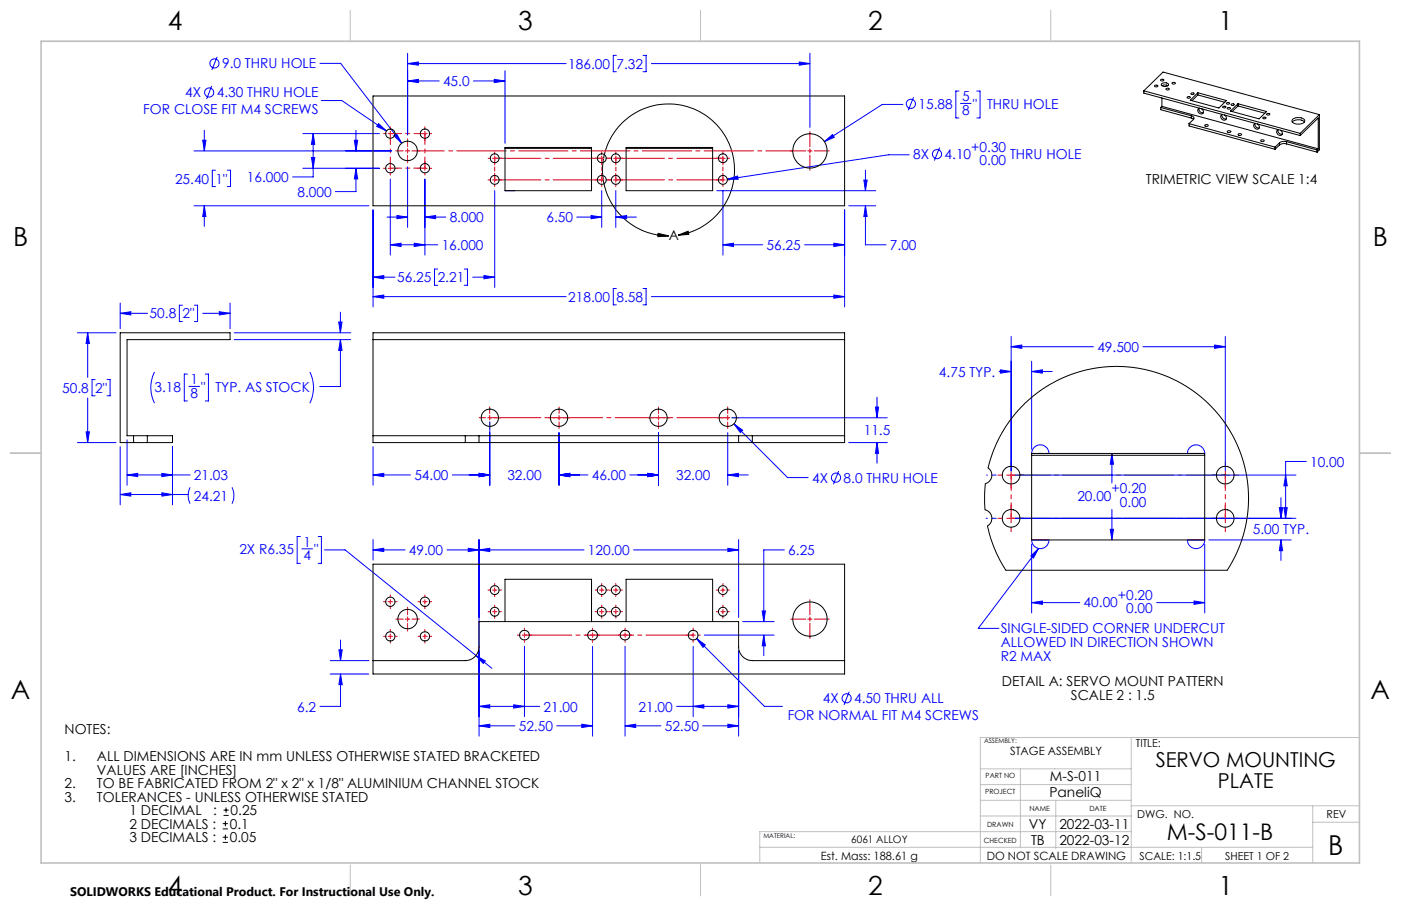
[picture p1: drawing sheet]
<svg xmlns="http://www.w3.org/2000/svg" width="432mm" height="279mm" viewBox="0 0 432 279" stroke-linecap="round" stroke-linejoin="round" font-family="sans-serif">
<g fill="none" stroke="#00f" stroke-width=".31">
<path d="M66.9 17.5l-1.6 4.1M98.6 19.5h6.4l18.8 24.7M125.6 19.6l3.3-.5v1zM125.6 16.4v25.2M125.6 19.6h48.9M190 17.1h-1v5h1M198.2 17.1h.9v5h-.9M200.8 19.6h48.8M246.3 19.1l3.3 .5-3.3 .5zM249.6 16.4v22.9M65.3 26.5l-1.6 4.1M99 31h6.3l13.8 9.4"/>
<path d="M116.7 38.1l2.4 2.3-3-1.4zM125.6 25l3.3-.5v1zM125.6 25h9.8M145.9 25h9.7M152.3 24.5l3.3 .5-3.3 .5zM155.6 21.8v22.4M278.3 32.2h-6.4l-17.8 11.5M281.6 30l-1.7 4M295.6 28.1h-1v8.3h1M296 31.9h3.3M301.1 28.1h.9v8.3h-.9M59.8 46.5h60.9"/>
<path d="M62.5 43.3h1l-.5 3.2zM63 40.2v6.3M66.4 52.5h-1v5h1M70.1 52.5h.9v5h-.9M93.3 41.2h23.6M93.3 51.9h23.6M96 48.6h1l-.5 3.3zM96.5 41.2l.5 3.3h-1zM96.5 41.2v13.4h-6.3M109.2 43.3h1l-.5 3.2zM109.7 51.9l.5 3.3h-1zM109.7 51.9v7.2h-6.3"/>
<path d="M109.7 40.2v6.3M120.3 55.2v23.5M121.4 41.8l.8-.6 1.6 3zM125.6 51.5v18.6M131 55.2v23.5M152.5 58.8v29.9M185.5 58.8v11.3M189.8 58.8v11.3M220.9 58.8h49M222.8 58.8v19.9M224.2 55.3l3.1-1 .2 1zM254.1 43.7l2.5-2.2 .5 .8z"/>
<path d="M266.2 55.5h1.1l-.6 3.3zM266.7 52.5v6.3M280.2 47.7h-6.3l-49.7 7.6M289.6 45.5l-1.6 4M59.8 63.5h53.9M63 63.5l.5 3.3h-1zM63 63.5v6.3M115 64.7v30M119.3 67h6.3M120.3 75.5l3.3-.5v1zM120.3 75.5h14.6M122.3 66.5l3.3 .5-3.3 .5z"/>
<path d="M127.7 75l3.3 .5-3.3 .5zM131 67l3.3-.5v1zM131 67h6.4M177.8 67h7.7M182.2 66.5l3.3 .5-3.3 .5zM189.8 67l3.3-.5v1zM189.8 67h6.3M222.8 75.5l3.3-.5v1zM222.8 75.5h12.3M248 75.5h12.3M257 75l3.3 .5-3.3 .5zM260.3 64.7v30"/>
<path d="M261.6 63.5h8.3M266.7 63.5l.6 3.3h-1.1zM266.7 63.5v12h6.4M37 96.6l3.3-.5v1zM37 93.5v7.9M37 96.6h8.5M56.2 94.1h-.9v5.1h.9M59.9 94.1h1v5.1h-1M62.5 96.6h8.4M67.6 96.1l3.3 .5-3.3 .5zM70.9 93.5v7.9M104.4 99.3h1l-.5 3.3z"/>
<path d="M104.9 96.3v6.3M115 91.5l3.3-.5v1zM115 85.5l3.3-.5v1zM115 91.5h59.5M115 85.5h6.7M134.9 83h-1v5h1M143.1 83h1v5h-1M145.7 85.5h6.8M149.2 85l3.3 .5-3.3 .5zM190 89h-1v5h1M198.2 89h.9v5h-.9M200.8 91.5h59.5"/>
<path d="M257 91l3.3 .5-3.3 .5zM23.8 102.6h12M27 102.6l.6 3.3h-1.1zM27 102.6v13.8M29.3 117.1h-.9v5h.9M33 117.1h.9v5h-.9M47.6 114.7a10.7 10.7 0 0 0 0 9.6M57.8 115.4h-1v8.2h1M58.2 119.2h3.3M63.3 115.4h.9v8.2h-.9M72.2 104.7h35.9M72.2 102.6h35.9"/>
<path d="M95.5 114.7a10.7 10.7 0 0 1 0 9.6M104.9 104.7l.5 3.4h-1zM104.9 104.7v14.5h-6.3M307.9 114.6h3.7M308.3 114.1l3.3 .5-3.3 .5zM311.6 106.9l3.3-.5v1zM311.6 103.8v41.4M311.6 106.9h25.4M318 114.6l3.3-.5v1zM318 111.4v27.2M318 114.6h6.3M352.2 106.9h25.4"/>
<path d="M374.3 106.4l3.3 .5-3.3 .5zM377.6 103.8v41.4M23.8 136.5h12M26.5 133.2h1.1l-.6 3.3zM27 122.7v13.8M37 137.8v17.9M39.2 135.6v14M53.2 137.8v17.9M115 137.8v11.8M151 130.1v19.5M172.3 133.4v16.2M203 133.4v16.2"/>
<path d="M224.3 133.4v16.2M225.6 128.8h47.9M226.2 130.7l2.7 2-.7 .7zM226.2 130.7l16.5 16.6h6.4M261.6 136.5h11.9M269.8 125.5h1l-.5 3.3zM270.3 136.5l.5 3.3h-1zM270.3 122.5v6.3M270.3 136.5v6.3M318 139.8a2.66 2.66 0 0 1 2.6-2.6 2.66 2.66 0 0 1 2.7 2.6M342.7 139.8l.5 3.4h-1zM342.7 139.8v9.1"/>
<path d="M366.7 138a2.66 2.66 0 0 1 3-.6 2.66 2.66 0 0 1 1.6 2.4h-5.3l.1-.8zM37 152.5l3.3-.5v1zM37 152.5h21M39.2 146.5l3.2-.5v1zM39.2 146.5h19.4M49.9 146l3.3 .5-3.3 .5zM49.9 152l3.3 .5-3.3 .5zM58.6 150.3l-.6 2.3 .2 1.8 .4 .9M71.5 150.3l.6 2-.1 1.4-.5 1.6M115 146.5l3.3-.5v1zM115 146.5h11.5M139.4 146.5h11.6"/>
<path d="M147.7 146l3.3 .5-3.3 .5zM172.3 146.5l3.3-.5v1zM172.3 146.5h8.9M194.1 146.5h8.9M199.7 146l3.3 .5-3.3 .5zM224.3 146.5l3.3-.5v1zM224.3 146.5h6.3M258.5 145.3l-1.6 4M303.9 159.8h.4M304.1 146.5h.2M305.6 146.5h1.4M305.6 159.8h1.4"/>
<path d="M312.9 146.5h86.5M312.9 159.8h86.5M342.7 157.1v9.4M394.3 156.6h1l-.5 3.2zM394.8 153.5v6.3M395.7 156.6h1l-.5 3.2zM396.2 146.5l.5 3.3h-1zM402.6 142.3h-6.4v17.5M92.6 165.5h-1v8.2h1M93 169.3h3.3M98.1 165.5h1v8.2h-1M100 169.6h6.4l45.2 36.5"/>
<path d="M115 169.6l3.3-.5v1zM115 166.4v6.3M115 169.6h9.8M137.8 169.6h42.2M144.3 169.1l3.3 .5-3.3 .5zM147.6 169.6l3.4-.5v1zM147.6 166.4v60.6M195.3 169.6h32.3M224.3 169.1l3.3 .5-3.3 .5zM227.6 166.4v24M241.8 169.6h-6.4v22.1M317.7 171.4l2.4-2.3-1.6 3z"/>
<path d="M318 167.8v21.2M318 166.5h5.3a2.66 2.66 0 0 1-2.7 2.7 2.66 2.66 0 0 1-2.6-2.7zM320.1 169.1l-18.6 24.7h6.4M342.2 163.2h1l-.5 3.3zM366 166.5h5.3a2.66 2.66 0 0 1-2.7 2.7 2.66 2.66 0 0 1-2.6-2.7zM371.3 167.8v21.2M372.6 166.5h25.4M394.8 166.5l.5 3.3h-1zM394.8 166.5v6.4M105 197.4v6.3M161.6 199.3v21.7M182.6 199.3v27.7"/>
<path d="M192.7 199.3v27.7M213.6 199.3v21.7M214.7 196.9l2.7 2-.7 .7zM214.7 196.9l20.9 20.9h5.6M217.1 195.9h21.5M228.9 191.7h9.7M234.9 188.4h1l-.5 3.3zM235.4 195.9l.5 3.3h-1zM235.4 195.9v6.3M318 185.8l3.3-.5v1.1zM318 185.8h14.8M356.5 185.8h14.8"/>
<path d="M368 185.3l3.3 .5-3.3 .6zM101.8 207.9h11.9M101.8 203.7h11.9M104.5 200.4h1l-.5 3.3zM105 207.9l.5 3.2h-1zM105 207.9v9.9h-6.4M146.7 202.1l2.9 1.7-.7 .8zM147.6 217.8l3.4-.5v1.1zM147.6 217.8h18.7M158.3 217.3l3.3 .5-3.3 .6zM208.5 217.8h19.1M213.6 217.8l3.3-.5v1.1z"/>
<path d="M224.3 217.3l3.3 .5-3.3 .6zM227.6 200.8v26.2M261.7 213.3l-1.6 4.1M147.6 223.8l3.4-.5v1.1zM147.6 223.8h11.1M171.6 223.8h11M179.3 223.3l3.3 .5-3.3 .6zM192.7 223.8l3.2-.5v1.1zM192.7 223.8h11M216.6 223.8h11M224.3 223.3l3.3 .5-3.3 .6z"/>
<circle cx="66.1" cy="19.6" r="1.41"/>
<circle cx="64.5" cy="28.5" r="1.41"/>
<circle cx="280.7" cy="32" r="1.42"/>
<circle cx="288.8" cy="47.5" r="1.4"/>
<circle cx="257.7" cy="147.3" r="1.41"/>
<circle cx="260.9" cy="215.3" r="1.41"/>
</g>
<path d="M202.8 72l3.3 .7-3.3 .3zM209 72.5a20.3 20.3 0 0 0 13.8-31.6 20.3 20.3 0 0 0-34.5 1.5 20.3 20.3 0 0 0 16.5 30.3h1.3M209 72.5l3.1-1.2 .2 1zM68.7 255.6h1.5M68.7 254h1.5M68.7 259.8h1.5M68.7 258.2h1.5M68.9 251.5h1.6M68.9 249.8h1.6M69.5 253.2v1.6M69.5 257.4v1.6M69.7 249v1.6" fill="none" stroke="#000" stroke-width=".31"/>
<g fill="none" stroke="#f00" stroke-width=".31">
<path d="M120.3 39.1v.8M131 39.1v.8M118.2 51.9h.8M118.2 41.2h.8M119.6 51.9h1.4M119.6 41.2h1.4M120.3 40.5v1.4M120.3 42.5v.8M120.3 49.8v.8M120.3 51.2v1.3M120.3 53.2v.8M121.6 51.9h.8"/>
<path d="M121.6 41.2h.8M122 46.5h2.3M125 46.5h1.3M125.6 42.9v2.3M125.6 45.9v1.3M125.6 47.9v2.3M127 46.5h2.3M128.9 51.9h.7M128.9 41.2h.7M130.3 51.9h1.3M130.3 41.2h1.3M131 40.5v1.4"/>
<path d="M131 42.5v.8M131 49.8v.8M131 51.2v1.3M131 53.2v.8M132.3 51.9h.8M132.3 41.2h.8M150.4 48.8h.7M150.4 55.5h.7M151.8 48.8h1.3M151.8 55.5h1.3M152.5 46.8v.7M152.5 48.2v1.3"/>
<path d="M152.5 50.1v.7M152.5 53.4v.8M152.5 54.8v1.4M152.5 56.8v.7M153.8 48.8h.7M153.8 55.5h.7M183.4 48.8h.7M183.4 55.5h.7M184.8 48.8h1.3M184.8 55.5h1.3M185.5 46.8v.7M185.5 48.2v1.3"/>
<path d="M185.5 50.1v.7M185.5 53.4v.8M185.5 54.8v1.4M185.5 56.8v.7M186.8 48.8h.7M186.8 55.5h.7M187.8 48.8h.7M187.8 55.5h.7M189.1 48.8h1.4M189.1 55.5h1.4M189.8 46.8v.7M189.8 48.2v1.3"/>
<path d="M189.8 50.1v.7M189.8 53.4v.8M189.8 54.8v1.4M189.8 56.8v.7M191.1 48.8h.7M191.1 55.5h.7M220.8 48.8h.7M220.8 55.5h.7M222.1 48.8h1.4M222.1 55.5h1.4M222.8 46.8v.7M222.8 48.2v1.3"/>
<path d="M222.8 50.1v.7M222.8 53.4v.8M222.8 54.8v1.4M222.8 56.8v.7M224.1 48.8h.7M224.1 55.5h.7M243.7 46.5h4.6M249 46.5h1.3M249.6 40.6v4.6M249.6 45.9v1.3M249.6 47.9v4.6M251 46.5h4.6"/>
<path d="M147.6 128.8h2M150.3 128.8h1.3M151 125.5v2M151 128.2v1.3M151 130.1v2.1M152.3 128.8h2M169 128.8h2M171.6 128.8h1.4M172.3 125.5v2M172.3 128.2v1.3M172.3 130.1v2.1M173.6 128.8h2"/>
<path d="M199.6 128.8h2M202.3 128.8h1.3M203 125.5v2M203 128.2v1.3M203 130.1v2.1M204.3 128.8h2M221 128.8h2M223.6 128.8h1.4M224.3 125.5v2M224.3 128.2v1.3M224.3 130.1v2.1M225.6 128.8h2"/>
<path d="M307.6 159.8h1.4M307.6 146.5h1.4M310.3 159.8h2.7M310.3 146.5h2.7M311.6 142.5v1.4M311.6 145.2v2.6M311.6 149.2v1.4M311.6 155.8v1.4M311.6 158.5v2.7M314.3 159.8h1.4M314.3 146.5h1.4M373.6 159.8h1.4"/>
<path d="M373.6 146.5h1.4M376.3 159.8h2.7M376.3 146.5h2.7M377.6 142.5v1.4M377.6 145.2v2.6M377.6 149.2v1.4M377.6 155.8v1.4M377.6 158.5v2.7M380.3 159.8h1.4M380.3 146.5h1.4M152.5 180v.7M185.5 180v.7"/>
<path d="M189.8 180v.7M222.8 180v.7M311.6 162.5v1.4M377.6 162.5v1.4M118.2 185.6h.8M118.2 196.3h.8M119.6 185.6h1.4M119.6 196.3h1.4M120.3 183.5v.8M120.3 184.9v1.3M120.3 186.9v.8M120.3 194.1v.8"/>
<path d="M120.3 195.6v1.3M120.3 197.6v.7M121.6 185.6h.8M121.6 196.3h.8M122 190.9h2.3M125 190.9h1.3M125.6 187.3v2.3M125.6 190.3v1.3M125.6 192.2v2.4M127 190.9h2.3M128.9 185.6h.7M128.9 196.3h.7"/>
<path d="M130.3 185.6h1.3M130.3 196.3h1.3M131 183.5v.8M131 184.9v1.3M131 186.9v.8M131 194.1v.8M131 195.6v1.3M131 197.6v.7M132.3 185.6h.8M132.3 196.3h.8M150.4 188.6h.7M150.4 182h.7"/>
<path d="M151.8 188.6h1.3M151.8 182h1.3M152.5 181.3v1.3M152.5 183.3v.7M152.5 186.6v.7M152.5 188v1.3M152.5 190v.7M153.8 188.6h.7M153.8 182h.7M159.5 195.9h.8M161 195.9h1.3M161.6 193.7v.9"/>
<path d="M161.6 195.2v1.3M161.6 197.2v.8M163 195.9h.8M180.5 195.9h.8M182 195.9h1.3M182.6 193.7v.9M182.6 195.2v1.3M182.6 197.2v.8M183.4 188.6h.7M183.4 182h.7M184 195.9h.8M184.8 188.6h1.3"/>
<path d="M184.8 182h1.3M185.5 181.3v1.3M185.5 183.3v.7M185.5 186.6v.7M185.5 188v1.3M185.5 190v.7M186.8 188.6h.7M186.8 182h.7M187.8 188.6h.7M187.8 182h.7M189.1 188.6h1.4M189.1 182h1.4"/>
<path d="M189.8 181.3v1.3M189.8 183.3v.7M189.8 186.6v.7M189.8 188v1.3M189.8 190v.7M190.5 195.9h.8M191.1 188.6h.7M191.1 182h.7M192 195.9h1.3M192.7 193.7v.9M192.7 195.2v1.3M192.7 197.2v.8"/>
<path d="M194 195.9h.8M211.5 195.9h.8M213 195.9h1.3M213.6 193.7v.9M213.6 195.2v1.3M213.6 197.2v.8M215 195.9h.8M220.8 188.6h.7M220.8 182h.7M222.1 188.6h1.4M222.1 182h1.4M222.8 181.3v1.3"/>
<path d="M222.8 183.3v.7M222.8 186.6v.7M222.8 188v1.3M222.8 190v.7M224.1 188.6h.7M224.1 182h.7M243.7 190.9h4.6M249 190.9h1.3M249.6 185v4.6M249.6 190.3v1.3M249.6 192.2v4.7M251 190.9h4.6"/>
</g>
<path d="M224.3 128.8h-73.3" fill="none" stroke="#f00" stroke-width=".31" stroke-dasharray="15.2 1.3 1.3 1.3" stroke-dashoffset="-.5"/>
<path d="M152.5 48.8v6.7M185.5 55.5v-6.7M189.8 48.8v6.7M222.8 55.5v-6.7" fill="none" stroke="#f00" stroke-width=".31" stroke-dasharray="15.2 1.3 1.3 1.3" stroke-dashoffset="13.8"/>
<path d="M152.5 55.5h70.3M222.8 48.8h-70.3" fill="none" stroke="#f00" stroke-width=".31" stroke-dasharray="15.2 1.3 1.3 1.3" stroke-dashoffset="1"/>
<path d="M120.3 51.9v-10.7M120.3 41.2h10.7M131 51.9h-10.7M131 41.2v10.7" fill="none" stroke="#f00" stroke-width=".31" stroke-dasharray="15.2 1.3 1.3 1.3" stroke-dashoffset="11.8"/>
<path d="M128.7 46.5h115.7" fill="none" stroke="#f00" stroke-width=".31" stroke-dasharray="15.2 1.3 1.3 1.3" stroke-dashoffset="6.9"/>
<path d="M213.7 195.9h-52" fill="none" stroke="#f00" stroke-width=".31" stroke-dasharray="15.2 1.3 1.3 1.3" stroke-dashoffset=".7"/>
<path d="M311.7 159.8v-13.3M377.7 146.5v13.3" fill="none" stroke="#f00" stroke-width=".31" stroke-dasharray="15.2 1.3 1.3 1.3" stroke-dashoffset="10.5"/>
<path d="M311.7 146.5h66M377.7 159.8h-66" fill="none" stroke="#f00" stroke-width=".31" stroke-dasharray="15.2 1.3 1.3 1.3" stroke-dashoffset="3.2"/>
<g fill="none" stroke="#c0c0c0" stroke-width=".31">
<path d="M12.7 12.7h406.3M108 3.2v9.5M215.9 3.2v9.5M323.8 3.2v9.5M3.1 139.7h9.6M419.1 139.7h9.5M302.2 237.1h46.5M314.5 237.1v24.2M348.7 227.4v38.7M419 227.4h-116.8v38.7M302.2 246.8h46.5M302.2 251.6h46.5"/>
<path d="M302.2 242h46.5M325.4 246.8v14.9M348.7 248.5h70.4M348.7 256.5h-114.5v9.6M404.6 248.5v17.6M404.6 253.6h14.4M108 266.7v9.6M215.9 266.7v9.6M234.2 261.3h170.4M323.8 266.8v9.5M370.3 261.3v4.8"/>
</g>
<path d="M12.7 12.7h406.3v253.4h-406.3z" fill="none" stroke="#c0c0c0" stroke-width=".5"/>
<path d="M155.7 58.8h3" fill="none" stroke="#00f" stroke-width=".31" stroke-dasharray="15.2 1.3 1.3 1.3"/>
<path d="M318 139.8h5.3" fill="none" stroke="#00f" stroke-width=".31" stroke-dasharray="15.2 1.3 1.3 1.3" stroke-dashoffset="14.5"/>
<path d="M209 72.5l3.1-1.2 .2 1zM202.8 72l3.3 .7-3.3 .3z" fill="#000"/>
<g fill="#00f">
<path d="M317.7 171.4l2.4-2.3-1.6 3z"/>
<path d="M199.7 146l3.3 .5-3.3 .5zM224.3 146.5l3.3-.5v1zM172.3 146.5l3.3-.5v1zM147.7 146l3.3 .5-3.3 .5zM172.3 146.5l3.3-.5v1zM199.7 146l3.3 .5-3.3 .5zM226.2 130.7l2 2.7 .7-.7zM147.7 146l3.3 .5-3.3 .5zM115 146.5l3.3-.5v1zM269.8 125.5h1l-.5 3.3zM270.3 136.5l.5 3.3h-1zM224.2 55.3h3.3l-.2-1zM127.7 75l3.3 .5-3.3 .5zM120.3 75.5l3.3-.5v1zM116.7 38.1l-.6 .9 3 1.4zM121.4 41.8l2.4 2.4-1.6-3zM125.6 25l3.3-.5v1zM152.3 24.5l3.3 .5-3.3 .5zM257 91l3.3 .5-3.3 .5zM115 91.5l3.3-.5v1zM96.5 41.2l.5 3.3h-1zM96 48.6h1l-.5 3.3zM131 67l3.3-.5v1zM122.3 66.5l3.3 .5-3.3 .5zM63 63.5l.5 3.3h-1zM62.5 43.3h1l-.5 3.2zM109.7 51.9l.5 3.3h-1zM109.2 43.3h1l-.5 3.2zM266.2 55.5h1.1l-.6 3.3zM266.7 63.5l.6 3.3h-1.1zM222.8 75.5l3.3-.5v1zM257 75l3.3 .5-3.3 .5zM149.2 85l3.3 .5-3.3 .5zM115 85.5l3.3-.5v1zM246.3 19.1l3.3 .5-3.3 .5zM125.6 19.6l3.3-.5v1zM254.1 43.7l3-1.4-.5-.8zM189.8 67l3.3-.5v1zM182.2 66.5l3.3 .5-3.3 .5zM147.6 169.6l3.4-.5v1zM224.3 169.1l3.3 .5-3.3 .5zM213.6 217.8l3.3-.5v1.1zM224.3 217.3l3.3 .5-3.3 .6zM158.3 217.3l3.3 .5-3.3 .6zM147.6 217.8l3.4-.5v1.1zM234.9 188.4h1l-.5 3.3zM235.4 195.9l.5 3.3h-1zM192.7 223.8l3.2-.5v1.1zM224.3 223.3l3.3 .5-3.3 .6zM179.3 223.3l3.3 .5-3.3 .6zM147.6 223.8l3.4-.5v1.1zM214.7 196.9l2 2.7 .7-.7zM115 169.6l3.3-.5v1zM144.3 169.1l3.3 .5-3.3 .5zM146.7 202.1l2.2 2.5 .7-.8zM105 207.9l.5 3.2h-1zM104.5 200.4h1l-.5 3.3zM104.9 104.7l.5 3.4h-1zM104.4 99.3h1l-.5 3.3zM67.6 96.1l3.3 .5-3.3 .5zM37 96.6l3.3-.5v1zM27 102.6l.6 3.3h-1.1zM26.5 133.2h1.1l-.6 3.3zM49.9 146l3.3 .5-3.3 .5zM39.2 146.5l3.2-.5v1zM37 152.5l3.3-.5v1zM49.9 152l3.3 .5-3.3 .5zM318 114.6l3.3-.5v1zM308.3 114.1l3.3 .5-3.3 .5zM395.7 156.6h1l-.5 3.2zM396.2 146.5l.5 3.3h-1zM394.8 166.5l.5 3.3h-1zM394.3 156.6h1l-.5 3.2zM318 185.8l3.3-.5v1.1zM368 185.3l3.3 .5-3.3 .6zM311.6 106.9l3.3-.5v1zM374.3 106.4l3.3 .5-3.3 .5zM342.2 163.2h1l-.5 3.3zM342.7 139.8l.5 3.4h-1z"/>
</g>
<g fill="none" stroke="#000" stroke-width=".31">
<path d="M115 29.6h145.3v33.9h-145.3zM352.5 28v.7l48.2 13.1M352.5 28l48.2 13.1M352.5 28l6-5.8 48.1 13.1M355.8 26.4l.5-.2a.34 .34 0 0 1 .4 .1 .34 .34 0 0 1 .1 .4h-.8zM357.7 24.6l.5-.2a.34 .34 0 0 1 .4 0 .34 .34 0 0 1 .1 .4l-.8 .1zM357.8 33.2l9.4 2.5M357.8 33.2v.6l9.4 2.6M358.1 25.8l1.1-.3a.62 .62 0 0 1 .7 .2 .62 .62 0 0 1 0 .7l-1.1 .3a.6 .6 0 0 1-.7-.2 .6 .6 0 0 1 0-.7zM358.1 32.8l48.2 13.1M358.1 30.2v2.6M358.1 32.8l-.3 .4"/>
<path d="M358.1 26.4l.6-.2 1.2 .2M359.4 27.4l.4-.2a.34 .34 0 0 1 .4 0 .34 .34 0 0 1 .1 .4l-.7 .1zM361.3 25.5l.4-.1a.33 .33 0 0 1 .4 0 .33 .33 0 0 1 .1 .4l-.8 .1zM366 29.9h.8a.42 .42 0 0 1-.4 .4 .42 .42 0 0 1-.4-.4zM366.5 38.1l26.5 7.3M366.5 38.1v.7l26.5 7.2M366.9 30.9l2.3-2.3 8.8 2.4-2.3 2.3zM367.1 28.8l.8-.1a.46 .46 0 0 1-.3 .6 .46 .46 0 0 1-.6-.3zM367.2 35.7a.72 .72 0 0 1 .7 .3 .72 .72 0 0 1-.1 .8l-1.3 1.3M367.2 36.4l.7 .4M367.2 35.7v.7M369.2 29.3l8.3 2.2"/>
<path d="M369.2 28.6v.7M369.2 29.3l-1.8 1.7M369.6 33.4a1.11 1.11 0 0 0 1.3 1.3M369.7 33.4a.91 .91 0 0 0-.3 1.4 .91 .91 0 0 0 1.5-.1v-.5l-.6-.7M371.3 38.6l.4-.2a.37 .37 0 0 1 .5 0 .37 .37 0 0 1 .1 .5l-.6 .1zM376.6 35.3v.2a1.15 1.15 0 0 0 1.3 1.2M376.8 35.3a.94 .94 0 0 0-.4 1.3 .94 .94 0 0 0 1.4 .3 1 1 0 0 0-.4-1.4M376.9 32.8h.2a.36 .36 0 0 1 .5-.1 .36 .36 0 0 1 .1 .5h-.8zM378 31.8l.3-.2a.41 .41 0 0 1 .4 0 .41 .41 0 0 1 .3 .4l-.6 .1zM378.4 33.2l.8 .1a.47 .47 0 0 1-.4 .4 .47 .47 0 0 1-.5-.4zM379.2 34.3l2.4-2.3 8.8 2.4-2.3 2.3zM379.5 32.1l.2-.1a.36 .36 0 0 1 .5 0 .36 .36 0 0 1 .1 .4l-.7 .1z"/>
<path d="M381.6 32v.7M381.6 32.7l8.3 2.2M381.6 32.7l-1.8 1.7M386.8 38.1a1.11 1.11 0 0 0 1.3 1.3M387 38.1a.91 .91 0 0 0-.3 1.4 .91 .91 0 0 0 1.4-.1l-.1-.7-.4-.5M389.3 36.2h.8a.39 .39 0 0 1-.4 .5 .39 .39 0 0 1-.4-.5zM390.4 35.1l.4-.1 .5 .1a.47 .47 0 0 1-.4 .4 .47 .47 0 0 1-.5-.4zM398.3 37.6a2.94 2.94 0 0 1 3.7 0M398.4 36.8a2.71 2.71 0 0 1 3.7 .4 2.28 2.28 0 0 1-3.3 .8 .71 .71 0 0 1-.4-1.2zM406.6 35.3l-5.9 5.8M406.6 35.3v10.9l-.7 .7M155.6 45.5h26.7v13.3h-26.7z"/>
<path d="M155.6 45.8h26.7M193 45.5h26.6v13.3h-26.6zM193 45.8h26.6M378.3 40.4l.4-.1a.35 .35 0 0 1 .5 0 .35 .35 0 0 1 0 .5l-.2 .1a.42 .42 0 0 1-.5 0 .42 .42 0 0 1-.2-.5zM381.6 41.3h1a.49 .49 0 0 1-.4 .6 .49 .49 0 0 1-.6-.3zM388.6 43.2l.4-.1a.37 .37 0 0 1 .4 0 .37 .37 0 0 1 .1 .5l-.4 .1a.35 .35 0 0 1-.4-.1 .35 .35 0 0 1-.1-.4zM393 45.4v.6M393.9 40a1.18 1.18 0 0 0 1.3 1.4M394.1 40a.94 .94 0 0 0-.4 1.3 .94 .94 0 0 0 1.3 .3 1 1 0 0 0-.3-1.5M394.4 44l-1.4 1.4M394.4 44v.7M394.4 44.7l-1.4 1.3"/>
<path d="M396.5 43.7l-1.3-.1-.8 .4M396.5 44.4l-1.1-.1-1 .4M396.5 43.7l9.4 2.5M396.5 43.7v.7M396.5 44.4l9.4 2.5M400.7 41.1v.7M400.7 41.8l5.6-5.4v9.5M405.9 46.2v.7M406.3 45.9l-.4 .3M115 104.7h145.3M41.2 134.4h4.2M41.2 136.5h4.2"/>
<path d="M41.2 134.4h-2v-29.7h31.7v-2.1h-33.9v33.9h4.2M41.2 134.4v2.1M45.4 134.4h7.8v2.1h-7.8M45.4 134.4v2.1M115 134.4h28.4M143.4 134.4h4.2M143.4 136.5h4.2M143.4 136.5h-28.4v-33.9h145.3v33.9h-28.4M143.4 134.4v2.1M147.6 134.4h80M147.6 136.5h80M147.6 134.4v2.1"/>
<path d="M227.6 134.4h4.3M227.6 136.5h4.3M227.6 134.4v2.1M231.9 134.4h28.4M231.9 134.4v2.1M315.6 124.6l2.8-2.4 2.8-2.1 5.6-3.3 3.4-1.4 3.3-1 6.5-1.2 6-.2 6.7 .9 6.8 2.1 6 3.1 2.6 1.7 3.3 2.7 4.2 4.3 3.7 5.5 2.6 5.3 2 6.6 .9 6.6-.3 6.8-1.4 6.7-1.9 5.1-3 5.5h-68.2l-2-3.5-1.5-3.3-1.3-3.5-.9-3.4a2.8 2.8 0 0 0 1.4-2.8 2.8 2.8 0 0 0-2.1-2.3l-.1-5 .2-2.9a2.76 2.76 0 0 0 2-2.2 2.76 2.76 0 0 0-1.1-2.7l1.7-5.7 2.7-5.5 3.3-4.8zM318 139.8h53.3v26.7h-53.3zM318 140.4h53.3M115 174h145.3v33.9h-145.3zM155.6 191.7v-13.1h26.7v13.1M193 191.7v-13.1h26.6v13.1M115 203.7h28.4a4.2 4.2 0 0 0 4.2-4.2v-7.8h80v7.8a4.2 4.2 0 0 0 4.3 4.2h28.4"/>
<circle cx="120.3" cy="41.2" r="1.43"/>
<circle cx="120.3" cy="51.9" r="1.43"/>
<circle cx="125.6" cy="46.5" r="3"/>
<circle cx="131" cy="41.2" r="1.44"/>
<circle cx="131" cy="51.9" r="1.44"/>
<circle cx="152.5" cy="55.5" r="1.36"/>
<circle cx="152.5" cy="48.8" r="1.36"/>
<circle cx="185.5" cy="55.5" r="1.37"/>
<circle cx="185.5" cy="48.8" r="1.37"/>
<circle cx="189.8" cy="55.5" r="1.36"/>
<circle cx="189.8" cy="48.8" r="1.36"/>
<circle cx="222.8" cy="55.5" r="1.37"/>
<circle cx="222.8" cy="48.8" r="1.37"/>
<circle cx="249.6" cy="46.5" r="5.3"/>
<circle cx="151" cy="128.8" r="2.66"/>
<circle cx="172.3" cy="128.8" r="2.67"/>
<circle cx="203" cy="128.8" r="2.66"/>
<circle cx="224.3" cy="128.8" r="2.67"/>
<circle cx="311.6" cy="159.9" r="2.74"/>
<circle cx="311.6" cy="146.5" r="2.74"/>
<circle cx="377.6" cy="159.9" r="2.74"/>
<circle cx="377.6" cy="146.5" r="2.74"/>
<circle cx="120.3" cy="185.6" r="1.43"/>
<circle cx="120.3" cy="196.2" r="1.43"/>
<circle cx="125.6" cy="190.9" r="3"/>
<circle cx="131" cy="185.6" r="1.44"/>
<circle cx="131" cy="196.2" r="1.44"/>
<circle cx="152.5" cy="182" r="1.36"/>
<circle cx="152.5" cy="188.6" r="1.36"/>
<circle cx="161.6" cy="195.9" r="1.5"/>
<circle cx="182.6" cy="195.9" r="1.5"/>
<circle cx="185.5" cy="182" r="1.37"/>
<circle cx="185.5" cy="188.6" r="1.37"/>
<circle cx="189.8" cy="188.6" r="1.36"/>
<circle cx="189.8" cy="182" r="1.36"/>
<circle cx="192.6" cy="195.9" r="1.5"/>
<circle cx="213.6" cy="195.9" r="1.5"/>
<circle cx="222.8" cy="188.6" r="1.37"/>
<circle cx="222.8" cy="182" r="1.37"/>
<circle cx="249.6" cy="190.9" r="5.3"/>
</g>
<text font-size="8.5" x="409.4" y="263.6">B</text>
<g font-size="8.1">
<text x="51.7" y="9.3">4</text>
<text x="159.7" y="9.3">3</text>
<text x="267.6" y="9.3">2</text>
<text x="375.6" y="9.3">1</text>
<text x="4" y="76">B</text>
<text x="423.1" y="76">B</text>
<text x="3.3" y="215.7">A</text>
<text x="422.4" y="215.7">A</text>
<text x="51.7" y="276">4</text>
<text x="159.7" y="276">3</text>
<text x="267.6" y="276">2</text>
<text x="375.6" y="276">1</text>
</g>
<text font-size="7.1" x="359.6" y="259.1">M-S-011-B</text>
<g font-size="6.3">
<text x="356.2" y="236.6">SERVO MOUNTING</text>
<text x="375.4" y="242.9">PLATE</text>
</g>
<g font-size="4.2" fill="#00f">
<text x="68.4" y="21.1">9.0 THRU HOLE</text>
<text x="175.2" y="21.2">186.00</text>
<text x="190" y="21.2">7.32</text>
<text x="136.5" y="26.6">45.0</text>
<text x="44.2" y="35.1">FOR CLOSE FIT M4 SCREWS</text>
<text x="57.1" y="30.1">4X</text>
<text x="66.8" y="30.1">4.30 THRU HOLE</text>
<text x="283.1" y="33.6">15.88</text>
<text x="296.5" y="31.2">5</text>
<text x="296.5" y="35.4">8</text>
<text x="299.8" y="33.6">&quot;</text>
<text x="304.2" y="33.6">THRU HOLE</text>
<text x="299.4" y="46.8">+0.30</text>
<text x="281.4" y="49.1">8X</text>
<text x="291.1" y="49.1">4.10</text>
<text x="301.9" y="50.9">0.00</text>
<text x="311.3" y="49.1">THRU HOLE</text>
<text x="53.9" y="56.6">25.40</text>
<text x="66.4" y="56.6">1&quot;</text>
<text x="76.1" y="56.1">16.000</text>
<text x="91.7" y="60.7">8.000</text>
<text x="138.6" y="68.5">8.000</text>
<text x="168.4" y="68.5">6.50</text>
<text x="136.1" y="77.1">16.000</text>
<text x="236.2" y="77.1">56.25</text>
<text x="274.3" y="77.1">7.00</text>
<text x="122.4" y="87.1">56.25</text>
<text x="134.9" y="87.1">2.21</text>
<text x="175.2" y="93.1">218.00</text>
<text x="190" y="93.1">8.58</text>
<text x="46.1" y="98.2">50.8</text>
<text x="56.3" y="98.2">2&quot;</text>
<text x="338.2" y="108.5">49.500</text>
<text x="58.7" y="118.5">1</text>
<text x="289.4" y="116.1">4.75 TYP.</text>
<text x="19.2" y="121.1">50.8</text>
<text x="29.3" y="121.1">2&quot;</text>
<text x="47.6" y="120.8">3.18</text>
<text x="58.7" y="122.7">8</text>
<text x="62" y="120.8">&quot;</text>
<text x="66.4" y="120.8">TYP. AS STOCK</text>
<text x="266.2" y="134.2">11.5</text>
<text x="403.8" y="143.9">10.00</text>
<text x="59.8" y="148.1">21.03</text>
<text x="127.7" y="148.1">54.00</text>
<text x="156.4" y="148.1">32.00</text>
<text x="182.4" y="148.1">46.00</text>
<text x="208.4" y="148.1">32.00</text>
<text x="250.3" y="148.8">4X</text>
<text x="260" y="148.8">8.0 THRU HOLE</text>
<text x="59.8" y="154.4">24.21</text>
<text x="332" y="154.4">20.00</text>
<text x="342.6" y="152.1">+0.20</text>
<text x="345.2" y="156.2">0.00</text>
<text x="386.1" y="164.8">5.00 TYP.</text>
<text x="73.8" y="170.9">2X R6.35</text>
<text x="93.5" y="168.6">1</text>
<text x="93.5" y="172.8">4</text>
<text x="96.8" y="170.9">&quot;</text>
<text x="126" y="171.2">49.00</text>
<text x="181.2" y="171.2">120.00</text>
<text x="243" y="171.2">6.25</text>
<text x="344.5" y="184.9">+0.20</text>
<text x="334" y="187.2">40.00</text>
<text x="347.1" y="189">0.00</text>
<text x="308.4" y="195.4">SINGLE-SIDED CORNER UNDERCUT</text>
<text x="308.4" y="199.5">ALLOWED IN DIRECTION SHOWN</text>
<text x="308.4" y="203.7">R2 MAX</text>
<text x="91.6" y="219.4">6.2</text>
<text x="167.5" y="219.4">21.00</text>
<text x="196.8" y="219.4">21.00</text>
<text x="242.8" y="222">FOR NORMAL FIT M4 SCREWS</text>
<text x="253.6" y="216.9">4X</text>
<text x="263.3" y="216.9">4.50 THRU ALL</text>
<text x="159.9" y="225.4">52.50</text>
<text x="204.9" y="225.4">52.50</text>
</g>
<g font-size="4.2">
<text x="353.2" y="56.9">TRIMETRIC VIEW SCALE 1:4</text>
<text x="206.1" y="73.9">A</text>
<text x="308.8" y="211.7">DETAIL A: SERVO MOUNT PATTERN</text>
<text x="330.1" y="215.9">SCALE 2 : 1.5</text>
<text x="19.9" y="226.4">NOTES:</text>
<text x="19.9" y="234.7">1.</text>
<text x="29.9" y="234.7">ALL DIMENSIONS ARE IN mm UNLESS OTHERWISE STATED BRACKETED</text>
<text x="29.9" y="238.9">VALUES ARE [INCHES]</text>
<text x="19.9" y="243.1">2.</text>
<text x="29.9" y="243.1">TO BE FABRICATED FROM 2&quot; x 2&quot; x 1/8&quot; ALUMINIUM CHANNEL STOCK</text>
<text x="323.5" y="245.7">PaneliQ</text>
<text x="323.6" y="240.9">M-S-011</text>
<text x="19.9" y="247.2">3.</text>
<text x="29.9" y="247.2">TOLERANCES - UNLESS OTHERWISE STATED</text>
<text x="39.9" y="251.4">1 DECIMAL</text>
<text x="65.7" y="251.4">:</text>
<text x="71.1" y="251.4">0.25</text>
<text x="39.9" y="255.6">2 DECIMALS :</text>
<text x="70.8" y="255.6">0.1</text>
<text x="317.1" y="255.5">VY</text>
<text x="326.5" y="255.5">2022-03-11</text>
<text x="39.9" y="259.8">3 DECIMALS :</text>
<text x="70.8" y="259.8">0.05</text>
<text x="317.8" y="260.6">TB</text>
<text x="326.5" y="260.6">2022-03-12</text>
</g>
<text font-size="3.8" x="21.6" y="276.3">SOLIDWORKS Educational Product. For Instructional Use Only.</text>
<g font-size="3.5">
<text x="311.3" y="232.8">STAGE ASSEMBLY</text>
<text x="253" y="265.2">Est. Mass: 188.61 g</text>
<text x="304.1" y="265.2">DO NOT SCALE DRAWING</text>
</g>
<g font-size="3.4">
<text x="350.1" y="230.5">TITLE:</text>
<text x="350.5" y="252.1">DWG. NO.</text>
<text x="408.9" y="252.4">REV</text>
<text x="351.2" y="265.2">SCALE: 1:1.5</text>
<text x="377.6" y="265.2">SHEET 1 OF 2</text>
</g>
<text font-size="3.2" x="262.3" y="260.1">6061 ALLOY</text>
<g font-size="2.2">
<text x="303.6" y="245">PROJECT</text>
<text x="303.8" y="240">PART NO</text>
<text x="317.3" y="250">NAME</text>
<text x="335.8" y="250">DATE</text>
<text x="304.2" y="255">DRAWN</text>
<text x="303.2" y="260.1">CHECKED</text>
</g>
<g font-size="2">
<text x="303.3" y="229.2">ASSEMBLY:</text>
<text x="235.3" y="258.5">MATERIAL:</text>
</g>
</svg>
